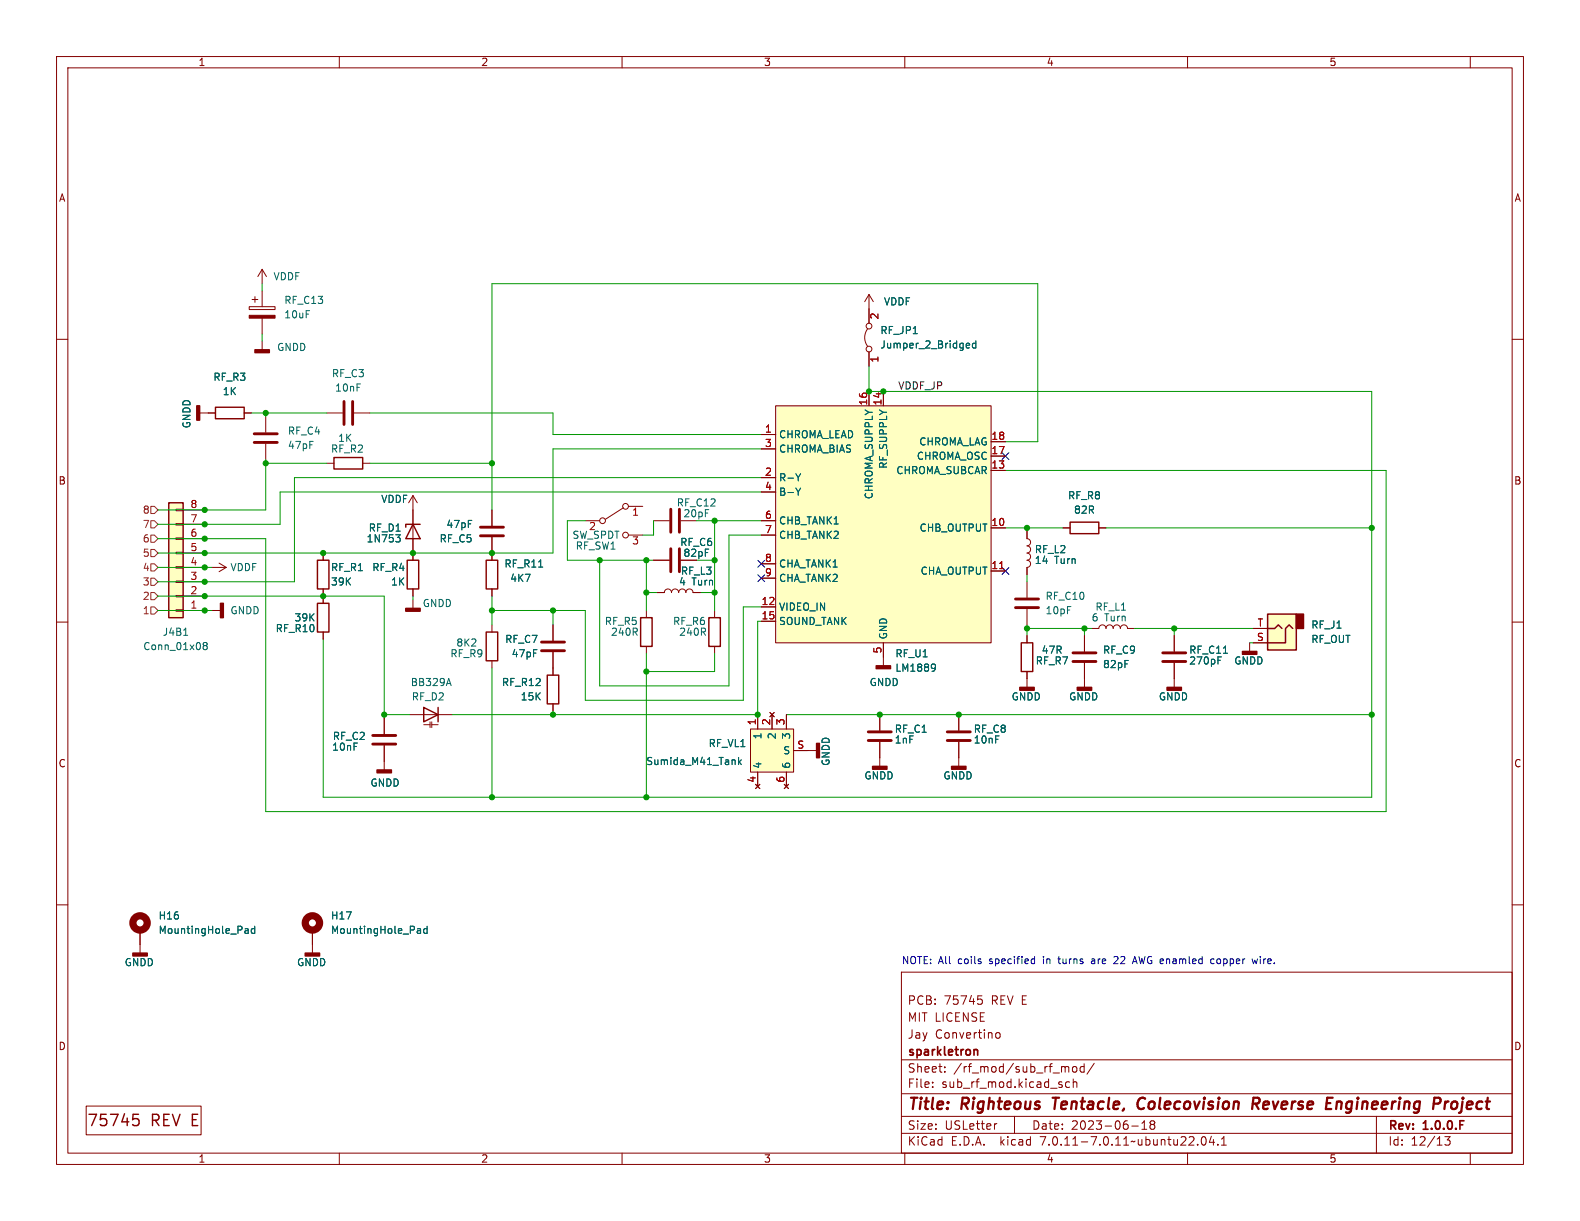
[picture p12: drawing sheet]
<svg xmlns="http://www.w3.org/2000/svg" width="279mm" height="216mm" viewBox="0 0 279 216" stroke-linecap="round" stroke-linejoin="round" font-family="sans-serif">
<g fill="none" stroke="#840000" stroke-width=".18">
<path d="M10 10h259.4v195.9h-259.4zM12 12h255.4v191.9h-255.4zM60 10v2M110 10v2M160 10v2M210 10v2M260 10v2M10 60h2M44.1 54.2h4.5v.5h-4.5zM44.6 53h1M45.1 52.5v1M46.4 47.6l-.8 1.3"/>
<path d="M46.4 47.6v2.6M46.4 51.4v2.8M46.4 56.3v2.8M46.4 47.6l.7 1.3M153.4 58.2a2.54 2.54 0 0 0 0 3M153.7 52.1v5.1M153.7 52.1l-.8 1.2M153.7 52.1l.7 1.2M267.4 60h2M35.3 73h2.8M43.2 73h1.2M46.4 60.3v1.5"/>
<path d="M47 73.7v2.8M47 78.5v2.8M57.8 73h2.8M62.6 73h2.8M134.6 76.8h2.6M134.6 79.4h2.6M137.2 71.8h38.1v41.9h-38.1zM153.7 62.2v2.6M153.7 69.2v2.6M156.2 69.2v2.6M175.3 78.1h2.5M31.1 90h1.3v.3h-1.3z"/>
<path d="M31.1 92.6h1.3v.2h-1.3zM31.1 95.1h1.3v.3h-1.3zM31.1 97.7h1.3v.2h-1.3zM32.4 97.8h3.8M32.4 95.3h3.8M32.4 92.7h3.8M32.4 90.2h3.8M38.7 99.6l1.3 .7M57.1 97.8v1.3M57.8 81.9h1.3M64.1 81.9h1.3M73 87.6v11.5"/>
<path d="M73 87.6l-.7 1.3M73 87.6l.8 1.3M87 90.2v2.8M87 95v4.1M103.5 92.1h2.5M110.2 89.8l-3.1 2M111.1 94.6h2.6M111.1 89.5h2.6M115.6 99.1h2.8M115.6 92.1h2.8M134.6 92.1h2.6M134.6 84.5h2.6"/>
<path d="M134.6 87h2.6M134.6 94.6h2.6M134.6 99.7h2.6M175.3 93.3h2.5M175.3 83.2h2.5M175.3 80.6h2.5M181.6 94v1.3a.64 .64 0 0 1 .6 .6 .64 .64 0 0 1-.6 .6 .64 .64 0 0 1 .6 .7 .64 .64 0 0 1-.6 .6 .64 .64 0 0 1 .6 .6 .64 .64 0 0 1-.6 .7 .64 .64 0 0 1 .6 .6 .64 .64 0 0 1-.6 .6v1.3M188 93.3h1.2M194.3 93.3h1.3M10 110h2M31.1 100.2h1.3v.3h-1.3zM31.1 102.7h1.3v.3h-1.3z"/>
<path d="M31.1 105.3h1.3v.2h-1.3zM31.1 107.8h1.3v.3h-1.3zM32.4 100.3h3.8M32.4 108h3.8M32.4 105.4h3.8M32.4 102.9h3.8M37.5 100.3h2.5M37.5 108h1.5M40 100.3l-1.3 .8M57.1 104.1v2.6M57.1 111.8v1.2M73 104.1v1.3"/>
<path d="M73 106v1.6M87 104.1v1.3M87 110.5v1.3M87 116.8v1.3M97.8 110.5v2.8M97.8 115.3v4.1M114.3 108v1.2M114.3 114.3v1.3M116.2 104.8h1.3a.64 .64 0 0 1 .6-.7 .64 .64 0 0 1 .6 .7 .64 .64 0 0 1 .7-.7 .64 .64 0 0 1 .6 .7 .64 .64 0 0 1 .6-.7 .64 .64 0 0 1 .7 .7 .64 .64 0 0 1 .6-.7 .64 .64 0 0 1 .7 .7h1.2M126.4 108v1.2M126.4 114.3v1.3M134.6 107.3h2.6"/>
<path d="M134.6 109.9h2.6M134.6 102.2h2.6M156.2 113.7v4M175.3 101h2.5M181.6 102.9v2.8M181.6 107.7v2.8M181.6 112.4v1.3M181.6 118.7v2.8M191.8 112.4v2.8M191.8 117.2v4.3M193 111.1h1.3a.64 .64 0 0 1 .6-.6 .64 .64 0 0 1 .7 .6 .64 .64 0 0 1 .6-.6 .64 .64 0 0 1 .6 .6 .64 .64 0 0 1 .7-.6 .64 .64 0 0 1 .6 .6 .64 .64 0 0 1 .7-.6 .64 .64 0 0 1 .6 .6h1.3M207.6 112.4v2.8"/>
<path d="M207.6 117.2v4.3M221 113.7v1.5M221.6 111.1h2.6M221.6 113.7h2.6M267.4 110h2M67.9 127v2.8M67.9 131.8v4.3M72.4 126.4h7.6M74.9 128.1h1.1M76 127.6v1.1M76.4 128.1h1.1M76.4 127.6v1.1"/>
<path d="M97.8 124.5v1.2M132.7 128.9h7.6v7.6h-7.6zM133.6 138.7l.8 .7M134 126.4v2.5M134 136.5v2.6M134.4 138.7l-.8 .7M136.1 126l.8 .7M136.5 126.4v2.5M136.9 126l-.8 .7M138.7 138.7l.7 .7M139.1 126.4v2.5M139.1 136.5v2.6"/>
<path d="M139.4 138.7l-.7 .7M140.3 132.7h4.1M155.6 126.4v2.8M155.6 131.2v4.3M169.5 126.4v2.8M169.5 131.2v4.3M10 160h2M267.4 160h2M24.8 164.5v4M55.2 164.5v4M159.4 171.9h108v32h-108zM172.9 176.1h.7"/>
<path d="M173.1 176.7h.3l.3 .2-.1 .6-.5 .1M15.2 195.6h20.4v5.1h-20.4zM159.4 197.4h108M159.4 193.4h108M159.4 187.4h108M164.9 192.1v.2M164.9 191.4v.1M167.1 189.4v.2M167.1 188.7v.1M176.1 182.9l.3-.3 .3 .1 .2 .2v.4l-.2 .2-.3 .1-.3-.3M176.3 198.7l-.3 .1M179.4 197.4v3"/>
<path d="M188.6 188.6l.3 .1 .1 .1v.8M189.1 191.4l-.4-.1-.3 .3v.4l.2 .2h.5M189.8 191.4l.2-.1 .4 .1v.9M189.8 190.8v1.5M189.8 188.7l.3-.1 .3 .3v.4l-.3 .3-.3-.1-.2-.2v-.4zM191.7 188.7l-.4-.1-.3 .3v.4l.1 .2h.6M191.7 188.1v1.5M193.5 188l-1.3 1.9M200.1 199.1h1.2M201.9 199.7h.9M201.9 198.6l.5-.4v1.5M203.6 198.8l-.2 .3v.3l.2 .3 .5-.1 .1-.2-.1-.4-.2-.2"/>
<path d="M203.6 198.8l-.2-.3 .2-.3 .5 .1 .1 .2-.3 .3M203.6 198.8h.3M243.4 197.4v6.5M60 203.9v2M110 203.9v2M159.4 200.4h108M160 203.9v2M210 203.9v2M211.8 202.3v.2M212.6 201.1l.2-.1a.81 .81 0 0 1 .6 .6 .81 .81 0 0 1-.3 .8l-.2 .1a.81 .81 0 0 1-.3-1.4zM214.2 200.9l-.3 1.1h.9M214.6 201.5v1"/>
<path d="M215.4 202.3v.2M216 202.5h.9M216 201.4l.4-.4v1.5M255.5 201h.9l-.5 .6 .5 .1v.6l-.3 .2h-.4l-.2-.2M260 203.9v2"/>
<circle cx="153.7" cy="57.7" r=".51"/>
<circle cx="153.7" cy="61.7" r=".51"/>
<circle cx="106.6" cy="92.1" r=".51"/>
<circle cx="110.6" cy="94.6" r=".51"/>
<circle cx="110.6" cy="89.5" r=".51"/>
</g>
<path d="M186.1 194.1h1.2M186.7 194.1l-.2 2M202.1 194.1a1.13 1.13 0 0 0-.9 .7 1.13 1.13 0 0 0 .2 1.2l.3 .1 .5-.1M221.5 195.2h.8a.55 .55 0 0 0 .4-.5 .55 .55 0 0 0-.3-.6h-.7l-.3 2M222 195.2l.6 .9M236.4 194.8l-.1 1.3M237 194.8l-.6 .2M255.6 194.8l-.2 1.3M256.2 194.8l-.4 .1-.3 .3M256.8 195l-.2 .7 .2 .3" fill="none" stroke="#840000" stroke-width=".4"/>
<path d="M172.3 185.6h.5l.1 1" fill="none" stroke="#840000" stroke-width=".3"/>
<g fill="none" stroke="#840000" stroke-width=".51">
<path d="M45 78.2h4M45 76.7h4M60.8 71v4.1M62.4 71v4.1M85 94.7h4M85 93.2h4M118.6 90v4.1M118.6 97v4.1M120.1 90v4.1M120.1 97v4.1M95.8 113.5h4M95.8 115.1h4"/>
<path d="M179.6 107.4h4M179.6 105.9h4M189.7 117h4.1M189.7 115.4h4.1M205.6 117h4.1M205.6 115.4h4.1M65.9 130h4.1M65.9 131.6h4.1M153.5 130.9h4.1M153.5 129.4h4.1M167.5 130.9h4.1M167.5 129.4h4.1"/>
</g>
<g fill="none" stroke="#840000" stroke-width=".25">
<path d="M38.1 72h5.1v2h-5.1zM29.8 88.9h2.6v20.3h-2.6zM56.1 99.1h2.1v5h-2.1zM59.1 80.9h5v2h-5zM72 99.1h2v5h-2zM73 92.7l1.3 2.6h-2.5zM74.3 92.7h-2.5v.5M86 99.1h2v5h-2zM189.2 92.3h5.1v2.1h-5.1zM56.1 106.7h2.1v5.1h-2.1zM86 111.8h2v5h-2zM96.8 119.4h2v5.1h-2z"/>
<path d="M113.3 109.2h2v5.1h-2zM125.3 109.2h2.1v5.1h-2.1zM180.6 113.7h2v5h-2zM224.2 108.6h5v6.3h-5zM224.2 111.1h1.2l.7-.6 .6 .6M228.6 111.1l-.6-.6-.7 .6v2.6h-3.1M74.9 125.1l2.6 1.3-2.6 1.2zM77.5 125.1v2.5M23.5 197h1M23.7 197.8h.5l.4 .4v.5l-.2 .2-.7 .1"/>
</g>
<g fill="#840000" stroke="#840000" stroke-width=".25">
<path d="M45.1 61.8h2.5v.6h-2.5z"/>
<path d="M71.8 107.6h2.5v.5h-2.5z"/>
<path d="M154.9 117.7h2.6v.5h-2.6z"/>
<path d="M144.4 131.4h.5v2.6h-.5z"/>
<path d="M206.4 121.5h2.5v.5h-2.5z"/>
<path d="M219.7 115.2h2.5v.5h-2.5z"/>
<path d="M229.2 108.6h1.3v2.5h-1.3z"/>
<path d="M23.5 168.5h2.5v.5h-2.5z"/>
<path d="M54 168.5h2.5v.5h-2.5z"/>
<path d="M39 106.7h.5v2.5h-.5z"/>
<path d="M180.3 121.5h2.6v.5h-2.6z"/>
<path d="M190.5 121.5h2.5v.5h-2.5z"/>
<path d="M66.7 136.1h2.5v.6h-2.5z"/>
<path d="M168.3 135.5h2.5v.5h-2.5z"/>
<path d="M154.3 135.5h2.5v.5h-2.5z"/>
<path d="M34.8 71.8h.5v2.5h-.5z"/>
</g>
<path d="M44.1 55.8h4.5v.5h-4.5z" fill="#840000" stroke="#840000" stroke-width=".18"/>
<g fill="none" stroke="#006464" stroke-width=".18">
<path d="M170.9 61.5h.5M170.9 60.8l.4-.1 .2 .3-.6 .1M172.6 60.8l-.4-.1-.2 .2 .1 .6h.5M172.6 60.3v1.2M70.5 95l.3 .3v.3l-.3 .2h-.3M141.6 83.8l-.4 .6M141.6 86.3l-.4 .7M32.5 112.3h.7M36.2 114.2l-.3-.3 .3-.3h.2l.2 .3-.2 .3M36.2 114.2l-.3 .2 .1 .4 .2 .1 .3-.1 .1-.2v-.2l-.2-.2M36.2 114.2h.2M79.4 120l.4 1.2"/>
<path d="M95.2 100.3h.8M165.2 117.4l.2 .1a1.03 1.03 0 0 1-.2 1.1M165.4 118l-.2 .2M215.4 116.8h.4M216.3 115.5h.8M79.1 120.9h.6M130.6 133.9v1.3M130.7 134.7l.4 .5M131.1 134.4l-.5 .4M43.5 164.2h.2l.2 .2v.6M43.9 165h-.4M43.9 164.5l-.4 .1"/>
<path d="M45 164.3l-.3-.1-.3 .2 .2 .6h.4M45 163.8v1.2M74 164.2h.2l.2 .2v.6M74.4 165h-.4M74.4 164.5l-.4 .1M75.5 164.3l-.3-.1-.3 .2 .1 .6h.5M75.5 163.8v1.2"/>
</g>
<g fill="#ffffc2" stroke="#ffffc2" stroke-width=".18">
<path d="M137.2 71.8h38.1v41.9h-38.1z"/>
<path d="M224.2 108.6h5v6.3h-5z"/>
<path d="M29.8 88.9h2.6v20.3h-2.6z"/>
<path d="M132.7 128.9h7.6v7.6h-7.6z"/>
</g>
<path d="M176.8 100.5h.7" fill="none" stroke="#a90000" stroke-width=".18"/>
<g fill="none" stroke="#840000" stroke-width="1.3">
<circle cx="24.8" cy="163.2" r="1.27"/>
<circle cx="55.2" cy="163.2" r="1.27"/>
</g>
<path d="M26.7 99.7h.6l.6 .6-.6 .7h-.6zM26.7 89.5h.6l.6 .7-.6 .6h-.6zM26.7 94.6h.6l.6 .7-.6 .6h-.6zM26.7 92.1h.6l.6 .6-.6 .6h-.6zM26.7 97.2h.6l.6 .6-.6 .6h-.6zM26.7 107.3h.6l.6 .7-.6 .6h-.6zM26.7 102.2h.6l.6 .7-.6 .6h-.6zM26.7 104.8h.6l.6 .6-.6 .6h-.6z" fill="none" stroke="#725600" stroke-width=".18"/>
<g fill="none" stroke="#0000c2" stroke-width=".18">
<path d="M182.6 169.6h.3M182.9 169.1v1.3M182.9 170.3l-.3 .1M187.1 169.6h.4M187.2 169.1l.1 1.2M193.4 169.6h-.4M193.5 169.9h-.3l-.2 .2v.2l.5 .1M197.6 169.2l-.4-.1-.2 .2M197.6 169.7l-.7 .7h.8M200.2 170.4l.5-1.3 .4 1.3M200.4 170h.6M214.7 169.6h-.4l-.2 .2 .1 .5h.5"/>
<path d="M215.2 169.7v.6M222.4 169.6l-.3 .8-.2-.6-.2 .6"/>
</g>
<g fill="none" stroke="#009600" stroke-width=".18">
<path d="M46.4 50.2v1.2M46.4 59.1v1.2M44.4 73h13.4M47 73v.7M65.4 73h32.4v3.8h36.8M134.6 79.4h-36.8v18.4h-69.9M153.7 64.8v4.4h88.9v71.8h-185.5v-28M177.8 78.1h5.7v-27.9h-96.5v40M47 81.3v8.9h-19.1M47 81.9h10.8M65.4 81.9h21.6M103.5 92.1h-3.2v7h15.3"/>
<path d="M114.3 99.1v8.9M115.6 92.1v2.5h-1.9M123.2 92.1h11.4M123.2 99.1h3.2M126.4 92.1v15.9M134.6 87h-85.1v5.7h-21.6M134.6 94.6h-5.7v26.7h-22.9v-22.2M134.6 84.5h-82.5v18.4h-24.2M177.8 83.2h67.3v60.3h-198.1v-48.2h-19.1M177.8 93.3h10.2M181.6 93.3v.7M195.6 93.3h47"/>
<path d="M27.9 105.4h40v21.6M27.9 108h9.6M27.9 100.3h9.6M73 105.4v.6M87 105.4v5.1M87 118.1v22.9M97.8 108v2.5M114.3 115.6v25.4M114.3 104.8h1.9M123.8 104.8h2.6M126.4 115.6v3.1h-12.1M134.6 109.9h-.6v16.5h-54"/>
<path d="M134.6 107.3h-3.2v16.5h-27.9v-15.8h-16.5M181.6 111.1h11.4M181.6 101.6v1.3M181.6 110.5v1.9M191.8 111.1v1.3M200.7 111.1h20.9M207.6 111.1v1.3M221 113.7h.6M67.9 126.4h4.5M97.8 125.7v.7M139.1 126.4h103.5"/>
</g>
<path d="M134 99.1l1.2 1.2M135.2 99.1l-1.2 1.2M177.2 80l1.2 1.3M178.4 80l-1.2 1.3M134 101.6l1.2 1.2M135.2 101.6l-1.2 1.2M177.2 100.4l1.2 1.2M178.4 100.4l-1.2 1.2" fill="none" stroke="#000084" stroke-width=".18"/>
<g fill="#009600" stroke="#009600" stroke-width=".18">
<circle cx="242.6" cy="126.4" r=".46"/>
<circle cx="191.8" cy="111.1" r=".46"/>
<circle cx="169.5" cy="126.4" r=".46"/>
<circle cx="155.6" cy="126.4" r=".46"/>
<circle cx="87" cy="141" r=".46"/>
<circle cx="67.9" cy="126.4" r=".46"/>
<circle cx="97.8" cy="126.4" r=".46"/>
<circle cx="114.3" cy="141" r=".46"/>
<circle cx="114.3" cy="104.8" r=".46"/>
<circle cx="97.8" cy="108" r=".46"/>
<circle cx="47" cy="73" r=".46"/>
<circle cx="47" cy="81.9" r=".46"/>
<circle cx="36.2" cy="100.3" r=".46"/>
<circle cx="36.2" cy="92.7" r=".46"/>
<circle cx="36.2" cy="97.8" r=".46"/>
<circle cx="36.2" cy="95.3" r=".46"/>
<circle cx="87" cy="97.8" r=".46"/>
<circle cx="73" cy="97.8" r=".46"/>
<circle cx="87" cy="108" r=".46"/>
<circle cx="87" cy="81.9" r=".46"/>
<circle cx="57.1" cy="105.4" r=".46"/>
<circle cx="126.4" cy="104.8" r=".46"/>
<circle cx="126.4" cy="99.1" r=".46"/>
<circle cx="126.4" cy="92.1" r=".46"/>
<circle cx="106" cy="99.1" r=".46"/>
<circle cx="181.6" cy="93.3" r=".46"/>
<circle cx="181.6" cy="111.1" r=".46"/>
<circle cx="153.7" cy="69.2" r=".46"/>
<circle cx="156.2" cy="69.2" r=".46"/>
<circle cx="114.3" cy="118.7" r=".46"/>
<circle cx="114.3" cy="99.1" r=".46"/>
<circle cx="134" cy="126.4" r=".46"/>
<circle cx="57.1" cy="97.8" r=".46"/>
<circle cx="36.2" cy="90.2" r=".46"/>
<circle cx="36.2" cy="102.9" r=".46"/>
<circle cx="36.2" cy="108" r=".46"/>
<circle cx="36.2" cy="105.4" r=".46"/>
<circle cx="242.6" cy="93.3" r=".46"/>
<circle cx="207.6" cy="111.1" r=".46"/>
</g>
<g font-size="2.8" fill="#840000">
<text x="160.4" y="196.8">Title:</text>
<text x="170.1" y="196.8">Righteous</text>
<text x="187" y="196.8">Tentacle,</text>
<text x="202.8" y="196.8">Colecovision</text>
<text x="223.9" y="196.8">Reverse</text>
<text x="237.7" y="196.8">Engineering</text>
<text x="257.5" y="196.8">Project</text>
<text x="15.3" y="199.5">75745</text>
<text x="26.7" y="199.5">REV E</text>
</g>
<g font-size="2.1" fill="#840000">
<text x="160.4" y="177.9">PCB:</text>
<text x="166.9" y="177.9">75745</text>
<text x="175.4" y="177.9">REV E</text>
<text x="160.4" y="183.9">Jay</text>
<text x="160.4" y="180.9">MIT LICENSE</text>
<text x="165.3" y="183.9">Convertino</text>
<text x="160.4" y="189.9">Sheet:</text>
<text x="160.4" y="187.1">sparkletron</text>
<text x="168.6" y="189.9">/rf_mod/sub_rf_mod/</text>
<text x="160.4" y="192.6">File:</text>
<text x="166.5" y="192.6">sub_rf_mod.kicad_sch</text>
<text x="160.4" y="202.8">KiCad</text>
<text x="160.4" y="200">Size:</text>
<text x="167.1" y="200">USLetter</text>
<text x="168.1" y="202.8">E.D.A.</text>
<text x="177" y="202.8">kicad</text>
<text x="182.4" y="200">Date:</text>
<text x="184.2" y="202.8">7.0.11-7.0.11~ubuntu22.04.1</text>
<text x="189.4" y="200">2023-06-18</text>
<text x="245.4" y="200.2">Rev:</text>
<text x="245.4" y="202.8">Id:</text>
<text x="249.5" y="202.8">12/13</text>
<text x="251.8" y="200.2">1.0.0.F</text>
</g>
<g font-size="1.8" fill="#840000">
<text x="35" y="11.9">1</text>
<text x="85" y="11.9">2</text>
<text x="135" y="11.9">3</text>
<text x="185" y="11.9">4</text>
<text x="235" y="11.9">5</text>
<text x="10.3" y="35.9">A</text>
<text x="267.7" y="35.9">A</text>
<text x="10.3" y="85.9">B</text>
<text x="267.7" y="85.9">B</text>
<text x="120.8" y="98.7">82pF</text>
<text x="10.3" y="135.9">C</text>
<text x="267.7" y="135.9">C</text>
<text x="10.3" y="185.9">D</text>
<text x="267.7" y="185.9">D</text>
<text x="35" y="205.8">1</text>
<text x="85" y="205.8">2</text>
<text x="135" y="205.8">3</text>
<text x="185" y="205.8">4</text>
<text x="235" y="205.8">5</text>
</g>
<g font-size="1.8" fill="#006464">
<text x="48.3" y="49.8">VDDF</text>
<text x="50.2" y="53.9">RF_C13</text>
<text x="50.2" y="56.5">10uF</text>
<text x="155.6" y="59.3">RF_JP1</text>
<text x="156.2" y="54.2">VDDF</text>
<text x="48.9" y="62.3">GNDD</text>
<text x="155.6" y="61.8">Jumper_2_Bridged</text>
<text x="37.6" y="67.5">RF_R3</text>
<text x="39.3" y="70.1">1K</text>
<text x="58.6" y="66.9">RF_C3</text>
<text x="59.2" y="69.4">10nF</text>
<text x="33.9" y="75.8" transform="rotate(-90 33.9 75.8)">GNDD</text>
<text x="50.8" y="77.1">RF_C4</text>
<text x="137.7" y="77.7">CHROMA_LEAD</text>
<text x="50.8" y="79.6">47pF</text>
<text x="58.4" y="80.2">RF_R2</text>
<text x="59.7" y="78.3">1K</text>
<text x="137.7" y="80.2">CHROMA_BIAS</text>
<text x="157.1" y="83" transform="rotate(-90 157.1 83)">RF_SUPPLY</text>
<text x="162" y="81.5">CHROMA_OSC</text>
<text x="162.5" y="79">CHROMA_LAG</text>
<text x="67.3" y="89.1">VDDF</text>
<text x="119.6" y="89.8">RF_C12</text>
<text x="137.7" y="85.3">R-Y</text>
<text x="137.7" y="87.9">B-Y</text>
<text x="154.5" y="88.4" transform="rotate(-90 154.5 88.4)">CHROMA_SUPPLY</text>
<text x="158.4" y="84">CHROMA_SUBCAR</text>
<text x="188.8" y="88.5">RF_R8</text>
<text x="65.1" y="94.2">RF_D1</text>
<text x="78.8" y="93.6">47pF</text>
<text x="101.1" y="95.5">SW_SPDT</text>
<text x="104.1" y="94.1">2</text>
<text x="120.8" y="91.7">20pF</text>
<text x="137.7" y="92.9">CHB_TANK1</text>
<text x="137.7" y="95.5">CHB_TANK2</text>
<text x="162.5" y="94.2">CHB_OUTPUT</text>
<text x="189.8" y="91">82R</text>
<text x="40.6" y="101.2">VDDF</text>
<text x="58.4" y="101.2">RF_R1</text>
<text x="64.7" y="96.1">1N753</text>
<text x="65.7" y="101.2">RF_R4</text>
<text x="77.6" y="96.1">RF_C5</text>
<text x="89.1" y="100.6">RF_R11</text>
<text x="101.7" y="97.4">RF_SW1</text>
<text x="120.2" y="96.7">RF_C6</text>
<text x="120.3" y="101.8">RF_L3</text>
<text x="137.7" y="100.6">CHA_TANK1</text>
<text x="162.7" y="101.8">CHA_OUTPUT</text>
<text x="182.9" y="98">RF_L2</text>
<text x="182.9" y="99.9">14</text>
<text x="186.5" y="99.9">Turn</text>
<text x="58.4" y="103.7">39K</text>
<text x="69.1" y="103.7">1K</text>
<text x="74.7" y="107.5">GNDD</text>
<text x="90.1" y="103.1">4K7</text>
<text x="120" y="103.7">4</text>
<text x="122.4" y="103.7">Turn</text>
<text x="137.7" y="103.1">CHA_TANK2</text>
<text x="184.8" y="106.3">RF_C10</text>
<text x="28.7" y="112.6">J4B1</text>
<text x="40.6" y="108.8">GNDD</text>
<text x="48.7" y="112">RF_R10</text>
<text x="52" y="110.1">39K</text>
<text x="89.2" y="113.9">RF_C7</text>
<text x="106.9" y="110.7">RF_R5</text>
<text x="107.9" y="112.6">240R</text>
<text x="118.9" y="110.7">RF_R6</text>
<text x="120" y="112.6">240R</text>
<text x="137.7" y="108.2">VIDEO_IN</text>
<text x="137.7" y="110.7">SOUND_TANK</text>
<text x="157.1" y="113.2" transform="rotate(-90 157.1 113.2)">GND</text>
<text x="184.8" y="108.8">10pF</text>
<text x="192.9" y="110.1">6</text>
<text x="193.6" y="108.2">RF_L1</text>
<text x="195.3" y="110.1">Turn</text>
<text x="231.8" y="111.4">RF_J1</text>
<text x="231.8" y="113.9">RF_OUT</text>
<text x="25.2" y="115.2">Conn_01x08</text>
<text x="79.5" y="116.4">RF_R9</text>
<text x="80.6" y="114.5">8K2</text>
<text x="90.4" y="116.4">47pF</text>
<text x="158.2" y="116.4">RF_U1</text>
<text x="158.2" y="119">LM1889</text>
<text x="183.1" y="117.7">RF_R7</text>
<text x="184.1" y="115.8">47R</text>
<text x="195" y="115.8">RF_C9</text>
<text x="195" y="118.3">82pF</text>
<text x="210.2" y="117.7">270pF</text>
<text x="210.2" y="115.8">RF_C11</text>
<text x="218.2" y="117.7">GNDD</text>
<text x="72.5" y="121.5">BB329A</text>
<text x="72.7" y="124.1">RF_D2</text>
<text x="88.7" y="121.5">RF_R12</text>
<text x="92" y="124.1">15K</text>
<text x="153.7" y="121.5">GNDD</text>
<text x="178.8" y="124.1">GNDD</text>
<text x="189" y="124.1">GNDD</text>
<text x="204.8" y="124.1">GNDD</text>
<text x="58.8" y="131">RF_C2</text>
<text x="134.8" y="130.8" transform="rotate(-90 134.8 130.8)">1</text>
<text x="137.4" y="130.8" transform="rotate(-90 137.4 130.8)">2</text>
<text x="139.9" y="130.8" transform="rotate(-90 139.9 130.8)">3</text>
<text x="158.1" y="129.8">RF_C1</text>
<text x="158.1" y="131.7">1nF</text>
<text x="172.1" y="129.8">RF_C8</text>
<text x="172.1" y="131.7">10nF</text>
<text x="58.6" y="132.9">10nF</text>
<text x="114.2" y="135.5">Sumida_M41_Tank</text>
<text x="125.2" y="132.3">RF_VL1</text>
<text x="134.8" y="136" transform="rotate(-90 134.8 136)">4</text>
<text x="138.4" y="133.6">S</text>
<text x="139.9" y="136" transform="rotate(-90 139.9 136)">6</text>
<text x="146.9" y="135.5" transform="rotate(-90 146.9 135.5)">GNDD</text>
<text x="65.4" y="139.3">GNDD</text>
<text x="152.8" y="138">GNDD</text>
<text x="166.7" y="138">GNDD</text>
<text x="27.9" y="162.8">H16</text>
<text x="27.9" y="165.3">MountingHole_Pad</text>
<text x="58.4" y="162.8">H17</text>
<text x="58.4" y="165.3">MountingHole_Pad</text>
<text x="22" y="171">GNDD</text>
<text x="52.4" y="171">GNDD</text>
</g>
<g font-size="1.8" fill="#a90000">
<text x="155.7" y="56.6" transform="rotate(-90 155.7 56.6)">2</text>
<text x="155.7" y="64.2" transform="rotate(-90 155.7 64.2)">1</text>
<text x="153.4" y="71.8" transform="rotate(-90 153.4 71.8)">16</text>
<text x="156" y="71.8" transform="rotate(-90 156 71.8)">14</text>
<text x="135.2" y="76.6">1</text>
<text x="175.2" y="77.9">18</text>
<text x="135.2" y="79.1">3</text>
<text x="175.2" y="82.9">13</text>
<text x="175.2" y="80.4">17</text>
<text x="33.6" y="89.9">8</text>
<text x="135.2" y="84.2">2</text>
<text x="135.2" y="86.7">4</text>
<text x="33.6" y="95">6</text>
<text x="33.6" y="92.5">7</text>
<text x="111.7" y="91.5">1</text>
<text x="135.2" y="91.8">6</text>
<text x="135.2" y="94.4">7</text>
<text x="175.2" y="93.1">10</text>
<text x="33.6" y="100.1">4</text>
<text x="33.6" y="97.5">5</text>
<text x="111.7" y="96.6">3</text>
<text x="135.2" y="99.4">8</text>
<text x="135.2" y="102">9</text>
<text x="175.2" y="100.7">11</text>
<text x="33.6" y="107.7">1</text>
<text x="33.6" y="105.2">2</text>
<text x="33.6" y="102.6">3</text>
<text x="134.6" y="107.1">12</text>
<text x="134.6" y="109.6">15</text>
<text x="222.2" y="113.4">S</text>
<text x="222.3" y="110.9">T</text>
<text x="156" y="115.6" transform="rotate(-90 156 115.6)">5</text>
<text x="133.7" y="128.3" transform="rotate(-90 133.7 128.3)">1</text>
<text x="136.3" y="128.3" transform="rotate(-90 136.3 128.3)">2</text>
<text x="138.8" y="128.3" transform="rotate(-90 138.8 128.3)">3</text>
<text x="140.9" y="132.5">S</text>
<text x="133.7" y="138.5" transform="rotate(-90 133.7 138.5)">4</text>
<text x="138.8" y="138.5" transform="rotate(-90 138.8 138.5)">6</text>
</g>
<text font-size="1.8" fill="#0f0f0f" x="158.7" y="69">VDDF_JP</text>
<g font-size="1.8" fill="#725600">
<text x="25.2" y="91">8</text>
<text x="25.2" y="93.6">7</text>
<text x="25.2" y="101.2">4</text>
<text x="25.2" y="96.1">6</text>
<text x="25.2" y="98.7">5</text>
<text x="25.2" y="103.7">3</text>
<text x="25.2" y="106.3">2</text>
<text x="25.2" y="108.8">1</text>
</g>
<g font-size="1.8" fill="#0000c2">
<text x="159.4" y="170.6">NOTE: All</text>
<text x="169.5" y="170.6">coils</text>
<text x="175.2" y="170.6">specified</text>
<text x="184.9" y="170.6">in</text>
<text x="187.9" y="170.6">turns</text>
<text x="193.9" y="170.6">are</text>
<text x="198.1" y="170.6">22</text>
<text x="201.7" y="170.6">AWG enamled</text>
<text x="215.8" y="170.6">copper</text>
<text x="223.4" y="170.6">wire.</text>
</g>
</svg>
